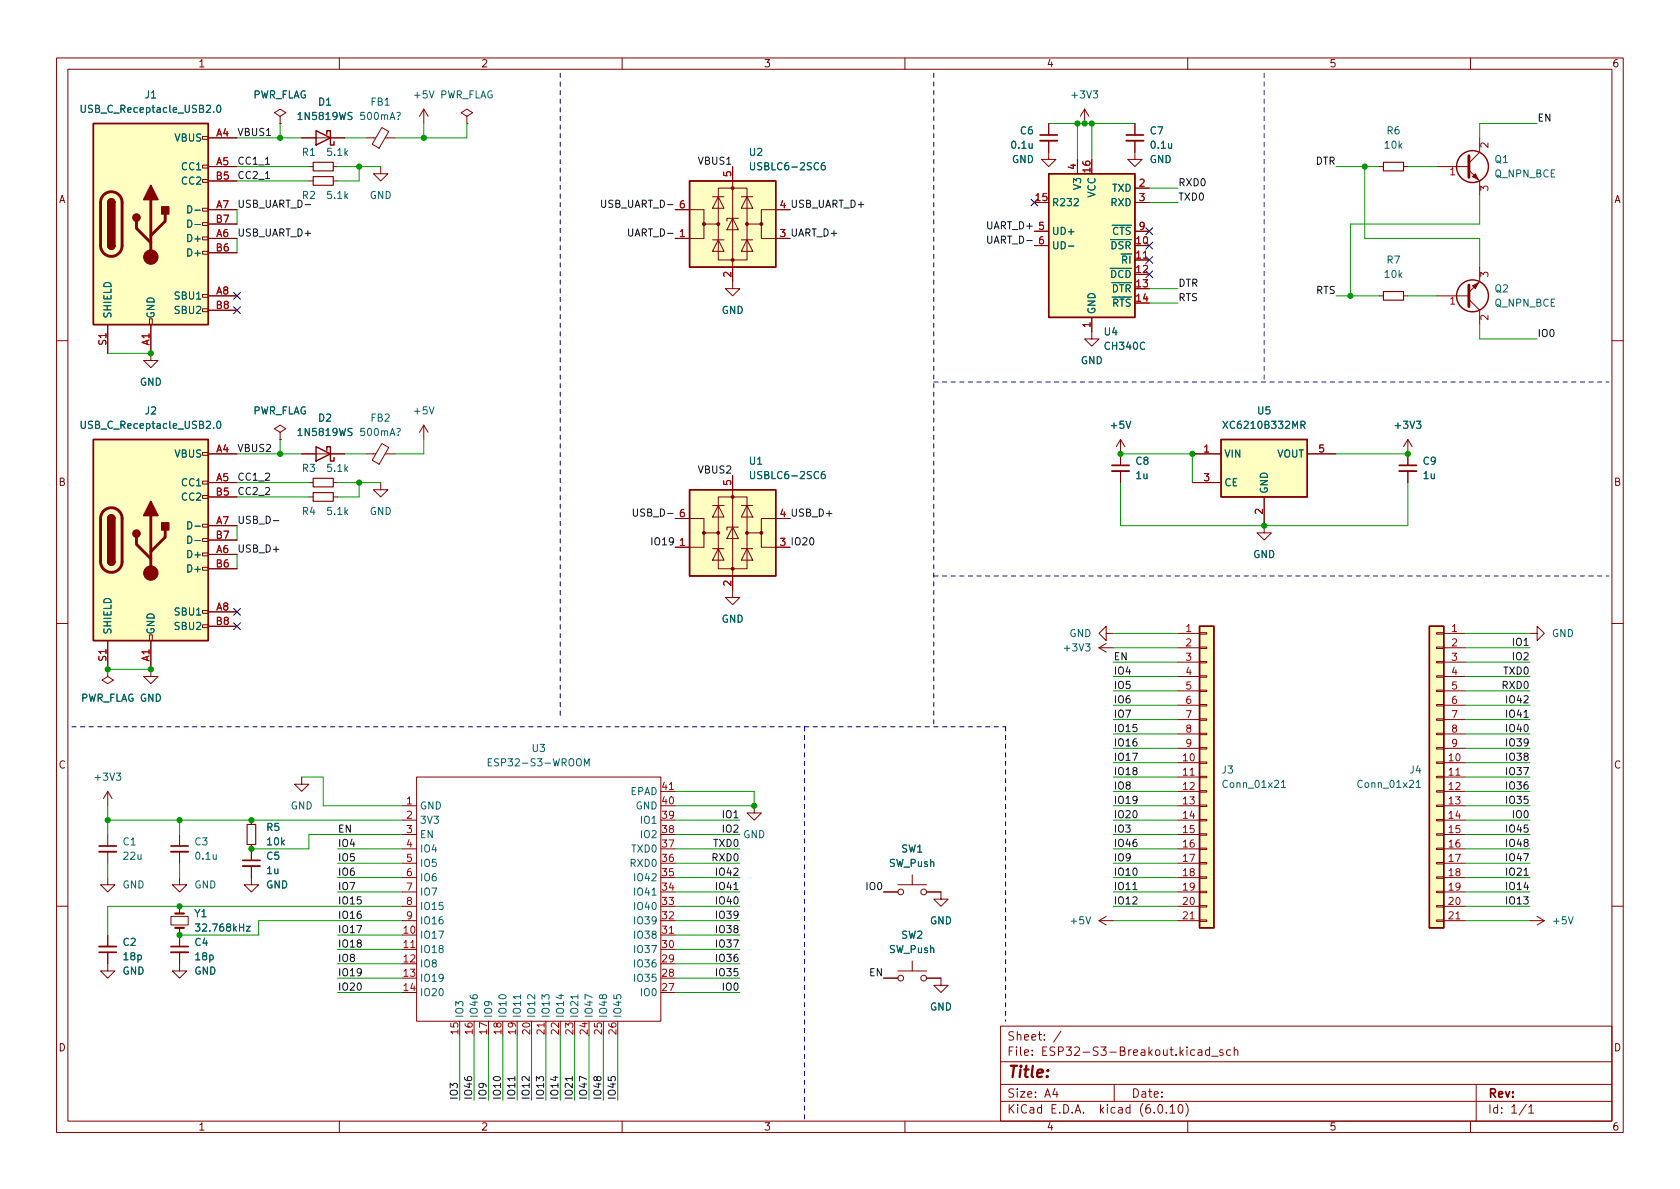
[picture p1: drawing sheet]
<svg xmlns="http://www.w3.org/2000/svg" width="297mm" height="210mm" viewBox="0 0 297 210" stroke-linecap="round" stroke-linejoin="round" font-family="sans-serif">
<g fill="none" stroke="#840000" stroke-width=".18">
<path d="M10 10.2h277v190.1h-277zM12 12.2h273v186.1h-273zM60 10.2v2M74.9 19.3v2.5M74.9 19.3l-.7 1.3M74.9 19.3l.8 1.3M110 10.2v2M160 10.2v2M191.8 19.3l-.8 1.3M191.8 19.3v2.5M191.8 19.3l.7 1.3M210 10.2v2"/>
<path d="M260 10.2v2M35.8 39.4h1v.5h-1zM35.8 36.8h1v.5h-1zM35.8 31.7h1v.6h-1zM35.8 29.2h1v.5h-1zM35.8 24.1h1v.5h-1zM36.8 37.1h5.1M36.8 24.4h5.1M36.8 29.5h5.1M36.8 32h5.1M36.8 39.6h5.1M49.5 20.6l1-.7-1-.6-1 .6 1 .7v1.2"/>
<path d="M49.5 21.8h.1M53.3 24.4h7.7M54.6 29.5h.8M54.6 32h.8M58.9 29.5h.8M58.9 32h.8M64.8 24.4h1.6M67.3 29.5v1.2h1.3l-1.3 1.3-1.3-1.3h1.3M67.5 22.5l1.2 .8-1.7 2.9-1.2-.7zM68.1 24.4h1.7M82.5 20.6l1.1-.7-1.1-.6-1 .6 1 .7v1.2M82.5 21.8h.1"/>
<path d="M119.4 37.1h5.1v2.5h2.5M124.5 39.6v2.6h-5.1M126 34.8h2M127 33.3h5.1v12.7h-5.1zM127 34.8l1 2h-2zM129.5 29.5v21.5h1.3l-1.3 1.3-1.2-1.3h1.2M129.5 38.6l1.1 2h-2.1zM130.6 38.6h-2.1v.5M131.1 34.8h2M132.1 34.8l1 2h-2zM134.6 39.6v2.6h5.1M139.7 37.1h-5.1v2.5h-2.5"/>
<path d="M185.4 24.9v3.3h1.3l-1.3 1.3-1.3-1.3h1.3M185.4 21.8v2.1M190.5 28.2v2.5M200.7 24.9v3.3h1.2l-1.2 1.3-1.3-1.3h1.3M200.7 33.3h2.5M200.7 35.8h2.5M200.7 21.8v2.1M243.8 29.5h.8M248.2 29.5h.7M254 29.5h5.7M259.7 30.1l1.9 1.9v2.5M261.6 24.4v2.5l-1.9 1.9"/>
<path d="M19 57.4v5.1M26.4 56.4h.5v1h-.5zM26.7 57.4v6.3h1.2l-1.2 1.3-1.3-1.3h1.3M35.8 54.6h1v.5h-1zM35.8 52.1h1v.5h-1zM35.8 44.4h1v.6h-1zM35.8 41.9h1v.5h-1zM36.8 42.2h5.1M36.8 52.3h5.1M36.8 44.7h5.1M36.8 54.9h5.1M126 42.4h2"/>
<path d="M127 42.4l1 2h-2zM131.1 42.4h2M132.1 42.4l1 2h-2zM182.9 40.9h2.5M182.9 43.4h2.5M193 56.1v3.8h1.3l-1.3 1.3-1.2-1.3h1.2M200.7 46h2.5M200.7 40.9h2.5M243.8 52.3h.8M248.2 52.3h.7M254 52.3h5.7M259.7 53l1.9 1.9v2.5"/>
<path d="M261.6 47.2v2.6l-1.9 1.9M10 60.2h2M49.5 76.4l1-.6-1-.6-1 .6 1 .6v1.3M49.5 77.7h.1M67.5 78.4l1.2 .7-1.7 3-1.2-.7zM74.9 75.2l-.7 1.2M74.9 75.2v2.5M74.9 75.2l.8 1.2M198.1 77.7l-.7 1.3M198.1 77.7v4.6M198.1 77.7l.8 1.3M248.9 77.7v4.6"/>
<path d="M248.9 77.7l-.7 1.3M248.9 77.7l.8 1.3M285 60.2h2M35.8 97.8h1v.5h-1zM35.8 95.2h1v.6h-1zM35.8 92.7h1v.5h-1zM35.8 87.6h1v.5h-1zM35.8 85.1h1v.5h-1zM35.8 80h1v.5h-1zM36.8 85.3h5.1M36.8 80.3h5.1M36.8 87.9h5.1"/>
<path d="M36.8 98h5.1M36.8 93h5.1M36.8 95.5h5.1M53.3 80.3h7.7M54.6 85.3h.8M54.6 87.9h.8M58.9 85.3h.8M58.9 87.9h.8M64.8 80.3h1.6M67.3 85.3v1.3h1.3l-1.3 1.3-1.3-1.3h1.3M68.1 80.3h1.7M119.4 91.7h5.1v2.5h2.5"/>
<path d="M124.5 94.2v2.6h-5.1M126 97h2M126 89.4h2M127 87.9h5.1v12.7h-5.1zM127 97l1 2.1h-2zM127 89.4l1 2h-2zM129.5 93.2l1.1 2h-2.1zM129.5 84.1v21.6h1.3l-1.3 1.2-1.2-1.2h1.2M130.6 93.2h-2.1v.5M131.1 97h2M131.1 89.4h2M132.1 97l1 2.1h-2z"/>
<path d="M132.1 89.4l1 2h-2zM134.6 94.2v2.6h5.1M139.7 91.7h-5.1v2.5h-2.5M198.1 83.3v2M210.8 85.3h5.1M210.8 80.3h5.1M223.5 87.9v6.3h1.3l-1.3 1.3-1.3-1.3h1.3M231.1 80.3h5.1M248.9 83.3v2M10 110.2h2M19 118.4v1.2l1.1 .7-1.1 .6-1-.6 1-.7M19 118.4h.1"/>
<path d="M19 113.3v5.1M26.4 112.3h.5v1h-.5zM26.7 113.3v6.3h1.2l-1.2 1.3-1.3-1.3h1.3M35.8 110.5h1v.5h-1zM35.8 107.9h1v.6h-1zM35.8 100.3h1v.5h-1zM36.8 108.2h5.1M36.8 100.6h5.1M36.8 110.7h5.1M194.3 114.5l1.3 .8M194.3 114.5h2.5M195.6 112v-1.3l-1.3 1.3 1.3 1.3v-1.3h1.2"/>
<path d="M195.6 113.8l-1.3 .7M208.3 114.5h3.8M208.3 112h3.8M208.3 117.1h3.8M208.3 119.6h3.8M212.1 119.5h1.3v.3h-1.3zM212.1 117h1.3v.2h-1.3zM212.1 114.4h1.3v.3h-1.3zM212.1 111.9h1.3v.2h-1.3zM254 119.5h1.3v.3h-1.3zM254 117h1.3v.2h-1.3zM254 114.4h1.3v.3h-1.3z"/>
<path d="M254 111.9h1.3v.2h-1.3zM255.3 114.5h3.8M255.3 112h3.8M255.3 117.1h3.8M255.3 119.6h3.8M270.5 112h1.3v-1.3l1.2 1.3-1.2 1.3v-1.3M285 110.2h2M19 139.9v2.6M19 139.9l-.7 1.3M19 139.9l.8 1.3M53.3 137.4v1.3h1.3l-1.3 1.2-1.2-1.2h1.2M73.7 137.4h43.1v43.2h-43.1z"/>
<path d="M116.8 139.9h2.6M208.3 134.9h3.8M208.3 137.4h3.8M208.3 139.9h3.8M208.3 122.2h3.8M208.3 124.7h3.8M208.3 127.2h3.8M208.3 129.8h3.8M208.3 132.3h3.8M212.1 139.8h1.3v.3h-1.3zM212.1 137.3h1.3v.2h-1.3zM212.1 134.7h1.3v.3h-1.3z"/>
<path d="M212.1 132.2h1.3v.3h-1.3zM212.1 129.7h1.3v.2h-1.3zM212.1 127.1h1.3v.3h-1.3zM212.1 124.6h1.3v.2h-1.3zM212.1 122h1.3v.3h-1.3zM254 139.8h1.3v.3h-1.3zM254 137.3h1.3v.2h-1.3zM254 134.7h1.3v.3h-1.3zM254 132.2h1.3v.3h-1.3zM254 129.7h1.3v.2h-1.3zM254 127.1h1.3v.3h-1.3zM254 124.6h1.3v.2h-1.3z"/>
<path d="M254 122h1.3v.3h-1.3zM255.3 134.9h3.8M255.3 137.4h3.8M255.3 139.9h3.8M255.3 122.2h3.8M255.3 124.7h3.8M255.3 127.2h3.8M255.3 129.8h3.8M255.3 132.3h3.8M19 155.2v1.3h1.3l-1.3 1.2-1.2-1.2h1.2M19 147.6v2M19 150.6v2"/>
<path d="M31.7 155.2v1.3h1.3l-1.3 1.2-1.2-1.2h1.2M31.7 147.6v2M31.7 150.6v2M44.4 153.2v3.3h1.3l-1.3 1.2-1.2-1.2h1.2M44.4 145v.8M44.4 149.3v2.8M71.1 157.7h2.6M71.1 142.5h2.6M71.1 145h2.6M71.1 147.6h2.6M71.1 150.1h2.6M71.1 152.6h2.6"/>
<path d="M71.1 155.2h2.6M133.3 142.5v1.3h1.3l-1.3 1.2-1.2-1.2h1.2M156.2 157.7h2.5M158.7 156.5h5.1M161.3 154.7v1.8M163.8 157.7h2.6v1.3h1.2l-1.2 1.3-1.3-1.3h1.3M208.3 157.7h3.8M208.3 142.5h3.8M208.3 145h3.8M208.3 147.6h3.8M208.3 150.1h3.8M208.3 152.6h3.8"/>
<path d="M208.3 155.2h3.8M212.1 157.6h1.3v.3h-1.3zM212.1 155.1h1.3v.2h-1.3zM212.1 152.5h1.3v.3h-1.3zM212.1 150h1.3v.2h-1.3zM212.1 147.4h1.3v.3h-1.3zM212.1 144.9h1.3v.3h-1.3zM212.1 142.4h1.3v.2h-1.3zM254 157.6h1.3v.3h-1.3zM254 155.1h1.3v.2h-1.3zM254 152.5h1.3v.3h-1.3zM254 150h1.3v.2h-1.3z"/>
<path d="M254 147.4h1.3v.3h-1.3zM254 144.9h1.3v.3h-1.3zM254 142.4h1.3v.2h-1.3zM255.3 157.7h3.8M255.3 142.5h3.8M255.3 145h3.8M255.3 147.6h3.8M255.3 150.1h3.8M255.3 152.6h3.8M255.3 155.2h3.8M10 160.2h2M19 168.4v3.3h1.3l-1.3 1.3-1.2-1.3h1.2"/>
<path d="M19 165.3v2.1M30.2 162h3.1v1.6h-3.1zM31.7 168.4v3.3h1.3l-1.3 1.3-1.2-1.3h1.2M31.7 160.3v1.2M31.7 164.1v3.3M71.1 162.8h2.6M71.1 160.3h2.6M71.1 167.9h2.6M116.8 165.3h2.6M156.2 173h2.5M158.7 171.7h5.1M161.3 169.9v1.8"/>
<path d="M163.8 173h2.6v1.2h1.2l-1.2 1.3-1.3-1.3h1.3M194.3 162.8l1.3 .8M194.3 162.8h2.5M195.6 162l-1.3 .8M208.3 162.8h3.8M208.3 160.3h3.8M212.1 162.7h1.3v.2h-1.3zM212.1 160.1h1.3v.3h-1.3zM254 162.7h1.3v.2h-1.3zM254 160.1h1.3v.3h-1.3zM255.3 162.8h3.8M255.3 160.3h3.8"/>
<path d="M270.5 162.8h2.5M271.8 162l1.2 .8M273 162.8l-1.2 .8M285 160.2h2M60 198.3v2M96.5 180.6v2.5M110 198.3v2M160 198.3v2M176.9 181.5h108.1v16.8h-108.1zM177 194.8h108M177 191.8h108M177 187.8h108"/>
<path d="M186.5 192.5l-.4 1h1M186.9 193v1M187.6 182.4l-1.3 1.9M197 191.8v3M204.9 195.4l.2-.1a.81 .81 0 0 1 .6 .7 .81 .81 0 0 1-.3 .8h-.2a.81 .81 0 0 1-.6-.6 .81 .81 0 0 1 .3-.8zM206.2 196.7v.1M206.9 195.8l.4-.5v1.5M206.9 196.8h.8M208.5 195.4l.1-.1a.81 .81 0 0 1 .6 .7 .81 .81 0 0 1-.3 .8h-.1a.81 .81 0 0 1-.6-.6 .81 .81 0 0 1 .3-.8zM209.6 195.1a1.72 1.72 0 0 1 0 2.3M210 198.3v2M211.9 185.7h.5l.1 .9"/>
<path d="M212.5 186l-.5 .1a.29 .29 0 0 0-.2 .2 .29 .29 0 0 0 .2 .3h.5M213.9 185.7l-.5-.1-.3 .3v.4l.2 .3h.6M213.9 185.1v1.5M214.2 186.8h1.2M216.2 185.7l-.3-.1-.3 .2 .1 .3 .5 .1v.4h-.6M217.6 185.7l-.5-.1-.2 .3v.4l.1 .3h.6M218.2 185.8l.2-.2 .4 .1 .1 .9M218.2 185.1v1.5M260 198.3v2M261 191.8v6.5M269.9 195.3l-1.3 1.9M270.3 195.8l.4-.5v1.5"/>
<path d="M270.3 196.8h.9"/>
<circle cx="159.3" cy="157.7" r=".51"/>
<circle cx="163.3" cy="157.7" r=".51"/>
<circle cx="159.3" cy="173" r=".51"/>
<circle cx="163.3" cy="173" r=".51"/>
</g>
<path d="M55.4 31.2h3.5v1.6h-3.5zM55.4 28.7h3.5v1.5h-3.5zM244.6 28.7h3.6v1.5h-3.6zM244.6 51.6h3.6v1.5h-3.6zM55.4 84.6h3.5v1.5h-3.5zM55.4 87.1h3.5v1.5h-3.5zM43.7 145.8h1.5v3.5h-1.5z" fill="none" stroke="#840000" stroke-width=".2"/>
<path d="M31 164.1h1.5M31 161.5h1.5" fill="none" stroke="#840000" stroke-width=".38"/>
<g fill="none" stroke="#006464" stroke-width=".18">
<path d="M14.4 18.6v1l.2 .3h.2l.3-.3v-1M38.4 18.7l.2-.1a.68 .68 0 0 1 .5 .6 .68 .68 0 0 1-.5 .7l-.2-.1-.1-.4zM33.2 36.4a.64 .64 0 0 1 .7 .6 .64 .64 0 0 1-.7 .7zM33.2 38.9a.64 .64 0 0 1 .7 .7 .64 .64 0 0 1-.7 .6zM132.7 28.8v1l.2 .2h.3l.2-.2v-1M145.8 28.8h-.3a.86 .86 0 0 0 0 1.2l.4-.1v-.4l-.2-.3-.4 .1-.1 .2M188.9 43.5h1M14.4 74.5v1l.2 .3h.2l.3-.3v-1M38.4 74.6l.2-.1a.68 .68 0 0 1 .5 .6 .68 .68 0 0 1-.5 .7l-.2-.2-.1-.3zM216.2 74.5l.9 1.3M217.1 74.5l-.9 1.3M230 75.1h.6l.1-.2v-.3l-.7-.1v1.3"/>
<path d="M230.3 75.1l.4 .7M33.2 92.3a.64 .64 0 0 1 .7 .6 .64 .64 0 0 1-.7 .6zM33.2 94.8a.64 .64 0 0 1 .7 .6 .64 .64 0 0 1-.7 .7zM132.7 83.4v1l.2 .2h.3l.2-.2v-1M145.8 83.4h-.3a.86 .86 0 0 0 0 1.2l.4-.1v-.4l-.2-.2h-.4l-.1 .2M86.3 134.8h.5M86.9 134.2h-.6v1.2h.6M103.3 135.4v-1.2l.4 .9 .5-.9v1.2M226.6 138.3l.3-.3v1.3M226.6 139.3h.7M250.4 138.3l.4-.3v1.3M250.4 139.3h.7"/>
<path d="M34.6 163.4h.7l-.4 .5 .4 .1v.5l-.2 .2-.5-.2M43.6 163.8h.6l-.6 .9h.6M92 175.9v.7M102.2 175.9v.7"/>
</g>
<path d="M183.9 24.9h3M199.1 24.9h3.1M196.6 83.3h3M247.4 83.3h3M17.5 150.6h3.1M30.2 150.6h3.1M42.9 153.2h3.1M17.5 167.4h3.1M30.2 168.4h3.1" fill="none" stroke="#840000" stroke-width=".33"/>
<path d="M183.9 23.9h3M199.1 23.9h3.1M196.6 82.3h3M247.4 82.3h3M17.5 149.6h3.1M30.2 149.6h3.1M42.9 152.1h3.1M17.5 168.4h3.1M30.2 167.4h3.1" fill="none" stroke="#840000" stroke-width=".3"/>
<g fill="none" stroke="#840000" stroke-width=".25">
<path d="M16.5 21.8h20.3v35.6h-20.3zM19 35.8a.64 .64 0 0 1 .7-.6 .64 .64 0 0 1 .6 .6M55.9 23.1l2.5 1.3-2.5 1.2zM57.8 23.7v-.6h.6v2.5h.7v-.6M121.9 32h15.3v15.2h-15.3zM185.4 30.7h15.3v25.4h-15.3zM19 43.4a.64 .64 0 0 0 .7 .7 .64 .64 0 0 0 .6-.7M16.5 77.7h20.3v35.6h-20.3zM55.9 79l2.5 1.3-2.5 1.2zM57.8 79.6v-.6h.6v2.5h.7v-.6M215.9 77.7h15.2v10.2h-15.2zM19 99.3a.64 .64 0 0 0 .7 .6 .64 .64 0 0 0 .6-.6"/>
<path d="M19 91.7a.64 .64 0 0 1 .7-.6 .64 .64 0 0 1 .6 .6M121.9 86.6h15.3v15.2h-15.3zM212.1 110.7h2.5v53.4h-2.5zM252.7 110.7h2.6v53.4h-2.6z"/>
<circle cx="260.3" cy="29.5" r="2.82"/>
<circle cx="260.3" cy="52.3" r="2.82"/>
</g>
<g fill="#ffffc2" stroke="#ffffc2" stroke-width=".18">
<path d="M121.9 32h15.3v15.2h-15.3z"/>
<path d="M121.9 86.6h15.3v15.2h-15.3z"/>
<path d="M16.5 21.8h20.3v35.6h-20.3z"/>
<path d="M185.4 30.7h15.3v25.4h-15.3z"/>
<path d="M252.7 110.7h2.6v53.4h-2.6z"/>
<path d="M212.1 110.7h2.5v53.4h-2.5z"/>
<path d="M16.5 77.7h20.3v35.6h-20.3z"/>
<path d="M215.9 77.7h15.2v10.2h-15.2z"/>
</g>
<g fill="#840000" stroke="#840000" stroke-width=".18">
<path d="M260.3 50.5l1.1-.5-.5 1z"/>
<path d="M260.3 31.2l.6-.5 .5 1z"/>
<circle cx="124.5" cy="39.6" r=".25"/>
<circle cx="127" cy="39.6" r=".25"/>
<circle cx="129.5" cy="46" r=".25"/>
<circle cx="129.5" cy="33.3" r=".25"/>
<circle cx="132.1" cy="39.6" r=".25"/>
<circle cx="134.6" cy="39.6" r=".25"/>
<circle cx="124.5" cy="94.2" r=".25"/>
<circle cx="127" cy="94.2" r=".25"/>
<circle cx="129.5" cy="100.6" r=".25"/>
<circle cx="129.5" cy="87.9" r=".25"/>
<circle cx="132.1" cy="94.2" r=".25"/>
<circle cx="134.6" cy="94.2" r=".25"/>
<circle cx="26.7" cy="45.5" r="1.27"/>
<circle cx="26.7" cy="101.3" r="1.27"/>
</g>
<path d="M24.1 39.1v1.3l2.6 2.5M26.7 35.3v10.2M29.2 37.8v1.3l-2.5 2.6M259.7 27.6v3.8M17.8 43.4a1.91 1.91 0 0 0 1.9 1.9 1.91 1.91 0 0 0 1.9-1.9M17.8 43.4v-7.6a1.91 1.91 0 0 1 1.9-1.9 1.91 1.91 0 0 1 1.9 1.9v7.6M259.7 50.4v3.8M18.3 90.3a1.91 1.91 0 0 1 2.1-.4 1.91 1.91 0 0 1 1.2 1.8v7.6a1.91 1.91 0 0 1-1.9 1.9 1.91 1.91 0 0 1-1.9-1.9v-7.8l.2-.6zM24.1 95v1.3l2.6 2.5M26.7 91.2v10.1M29.2 93.7v1.3l-2.5 2.5" fill="none" stroke="#840000" stroke-width=".51"/>
<g fill="#840000" stroke="#840000" stroke-width=".25">
<path d="M19 43.4h1.3a.64 .64 0 0 1-.6 .7 .64 .64 0 0 1-.7-.7z"/>
<path d="M19 35.8h1.3v7.6h-1.3z"/>
<path d="M19.2 35.4a.64 .64 0 0 1 .7-.2 .64 .64 0 0 1 .4 .6h-1.3z"/>
<path d="M26.7 32.8l1.2 2.5h-2.5z"/>
<path d="M28.6 36.6h1.2v1.2h-1.2z"/>
<path d="M19 99.3h1.3a.64 .64 0 0 1-.6 .6 .64 .64 0 0 1-.7-.6z"/>
<path d="M19 91.7h1.3v7.6h-1.3z"/>
<path d="M19.2 91.2a.64 .64 0 0 1 .7-.1 .64 .64 0 0 1 .4 .6h-1.3z"/>
<path d="M26.7 88.6l1.2 2.6h-2.5z"/>
<path d="M28.6 92.5h1.2v1.2h-1.2z"/>
<circle cx="24.1" cy="38.5" r=".63"/>
<circle cx="24.1" cy="94.4" r=".63"/>
</g>
<path d="M54 36.2h.9M106.4 35.4v1l.2 .3h.2l.3-.3v-1M48.3 92.1h1M112 90v1l.2 .3h.3l.2-.3v-1M200.3 157.3h.7M91 190.4v.7M101.2 190.4v.7" fill="none" stroke="#0f0f0f" stroke-width=".18"/>
<path d="M99.1 12.9v114.3M165.1 12.9v115.6M223.5 12.9v54.7M165.1 67.6h119.4M165.1 101.8h119.4M12.7 128.5h165.1M142.2 128.5v69.9M177.8 128.5v52.1" fill="none" stroke="#0000c2" stroke-width=".18" stroke-dasharray=".8 .8"/>
<g fill="none" stroke="#009600" stroke-width=".18">
<path d="M41.9 24.4h11.4M41.9 37.1v2.5M41.9 32h12.7M41.9 29.5h12.7M49.5 21.8v2.6M59.7 29.5h7.6M61 24.4h3.8M63.5 29.5v2.5h-3.8M74.9 21.8v2.6M82.5 21.8v2.6h-12.7M185.4 21.8h15.3M190.5 21.8v6.4"/>
<path d="M193 21.8v6.4M203.2 35.8h5.1M203.2 33.3h5.1M236.2 29.5h7.6M241.3 29.5v12.7h20.3v5M248.9 29.5h5.1M261.6 34.5v5.1h-22.8v12.7M271.8 21.8h-10.2v2.6M41.9 42.2v2.5M203.2 53.6h5.1M203.2 51h5.1M236.2 52.3h7.6"/>
<path d="M248.9 52.3h5.1M261.6 57.4v2.5h10.2M19 62.5h7.7M49.5 77.7v2.6M74.9 77.7v2.6h-5.1M41.9 87.9h12.7M41.9 80.3h11.4M41.9 85.3h12.7M41.9 93v2.5M41.9 98v2.6M59.7 85.3h7.6M61 80.3h3.8"/>
<path d="M63.5 85.3v2.6h-3.8M198.1 80.3h12.7v5M198.1 85.3v7.7h50.8v-7.7M236.2 80.3h12.7M19 118.4h7.7M196.8 114.5h11.5M196.8 119.6h11.5M196.8 112h11.5M196.8 117.1h11.5M259.1 114.5h11.4M259.1 119.6h11.4M259.1 112h11.4"/>
<path d="M259.1 117.1h11.4M53.3 137.4h3.8v5.1h14M119.4 139.9h13.9v2.6h-13.9M196.8 137.4h11.5M196.8 139.9h11.5M196.8 122.2h11.5M196.8 132.3h11.5M196.8 129.8h11.5M196.8 127.2h11.5M196.8 124.7h11.5M196.8 134.9h11.5M259.1 137.4h11.4"/>
<path d="M259.1 139.9h11.4M259.1 122.2h11.4M259.1 132.3h11.4M259.1 129.8h11.4M259.1 127.2h11.4M259.1 124.7h11.4M259.1 134.9h11.4M19 145h52.1M19 142.5v5.1M19 152.6v2.6M31.7 145v2.6M31.7 152.6v2.6"/>
<path d="M59.7 150.1h11.4M59.7 155.2h11.4M59.7 157.7h11.4M59.7 152.6h11.4M71.1 147.6h-16.5v2.5h-10.2M119.4 150.1h11.4M119.4 147.6h11.4M119.4 145h11.4M119.4 155.2h11.4M119.4 157.7h11.4M119.4 152.6h11.4M196.8 150.1h11.5"/>
<path d="M196.8 142.5h11.5M196.8 147.6h11.5M196.8 145h11.5M196.8 155.2h11.5M196.8 157.7h11.5M196.8 152.6h11.5M259.1 150.1h11.4M259.1 142.5h11.4M259.1 147.6h11.4M259.1 145h11.4M259.1 155.2h11.4M259.1 157.7h11.4"/>
<path d="M259.1 152.6h11.4M59.7 165.3h11.4M59.7 170.4h11.4M59.7 167.9h11.4M59.7 173h11.4M59.7 175.5h11.4M71.1 160.3h-52.1v5M71.1 162.8h-25.4v2.5h-14M119.4 160.3h11.4M119.4 162.8h11.4M119.4 165.3h11.4M119.4 170.4h11.4"/>
<path d="M119.4 167.9h11.4M119.4 173h11.4M119.4 175.5h11.4M196.8 160.3h11.5M196.8 162.8h11.5M259.1 160.3h11.4M259.1 162.8h11.4M81.3 183.1v11.5M83.8 183.1v11.5M86.4 183.1v11.5M88.9 183.1v11.5M91.4 183.1v11.5"/>
<path d="M94 183.1v11.5M96.5 183.1v11.5M99.1 183.1v11.5M101.6 183.1v11.5M104.1 183.1v11.5M106.7 183.1v11.5M109.2 183.1v11.5"/>
</g>
<g fill="none" stroke="#000084" stroke-width=".18">
<path d="M182.3 35.2l1.2 1.2M183.5 35.2l-1.2 1.2M41.3 51.7l1.2 1.2M41.3 54.2l1.2 1.3M42.5 51.7l-1.2 1.2M42.5 54.2l-1.2 1.3M202.6 47.9l1.2 1.2M202.6 42.8l1.2 1.2M202.6 45.4l1.2 1.2M202.6 40.3l1.2 1.2M203.8 47.9l-1.2 1.2M203.8 42.8l-1.2 1.2"/>
<path d="M203.8 45.4l-1.2 1.2M203.8 40.3l-1.2 1.2M41.3 110.1l1.2 1.2M41.3 107.6l1.2 1.2M42.5 110.1l-1.2 1.2M42.5 107.6l-1.2 1.2"/>
</g>
<g fill="#009600" stroke="#009600" stroke-width=".18">
<circle cx="198.1" cy="80.3" r=".46"/>
<circle cx="190.5" cy="21.8" r=".46"/>
<circle cx="191.8" cy="21.8" r=".46"/>
<circle cx="193" cy="21.8" r=".46"/>
<circle cx="74.9" cy="24.4" r=".46"/>
<circle cx="133.3" cy="142.5" r=".46"/>
<circle cx="63.5" cy="85.3" r=".46"/>
<circle cx="26.7" cy="62.5" r=".46"/>
<circle cx="49.5" cy="24.4" r=".46"/>
<circle cx="63.5" cy="29.5" r=".46"/>
<circle cx="49.5" cy="80.3" r=".46"/>
<circle cx="26.7" cy="118.4" r=".46"/>
<circle cx="31.7" cy="165.3" r=".46"/>
<circle cx="31.7" cy="160.3" r=".46"/>
<circle cx="19" cy="118.4" r=".46"/>
<circle cx="19" cy="145" r=".46"/>
<circle cx="44.4" cy="150.1" r=".46"/>
<circle cx="44.4" cy="145" r=".46"/>
<circle cx="31.7" cy="145" r=".46"/>
<circle cx="238.8" cy="52.3" r=".46"/>
<circle cx="248.9" cy="80.3" r=".46"/>
<circle cx="210.8" cy="80.3" r=".46"/>
<circle cx="223.5" cy="93" r=".46"/>
<circle cx="241.3" cy="29.5" r=".46"/>
</g>
<text font-size="2.8" fill="#840000" x="178" y="190.6">Title:</text>
<g font-size="2.1" fill="#840000">
<text x="178" y="184">Sheet: /</text>
<text x="178" y="186.7">File: ESP32-S3-Breakout.kicad_sch</text>
<text x="178" y="196.9">KiCad E.D.A. kicad (6.0.10)</text>
<text x="178" y="194.1">Size: A4</text>
<text x="200" y="194.1">Date:</text>
<text x="263" y="194.1">Rev:</text>
<text x="263" y="196.9">Id: 1/1</text>
</g>
<g font-size="1.8" fill="#840000">
<text x="35" y="11.9">1</text>
<text x="85" y="11.9">2</text>
<text x="135" y="11.9">3</text>
<text x="185" y="11.9">4</text>
<text x="235" y="11.9">5</text>
<text x="285" y="11.9">6</text>
<text x="10.3" y="35.9">A</text>
<text x="285.3" y="35.9">A</text>
<text x="10.3" y="85.9">B</text>
<text x="285.3" y="85.9">B</text>
<text x="10.3" y="135.9">C</text>
<text x="285.3" y="135.9">C</text>
<text x="10.3" y="185.9">D</text>
<text x="285.3" y="185.9">D</text>
<text x="35" y="199.9">1</text>
<text x="85" y="199.9">2</text>
<text x="135" y="199.9">3</text>
<text x="185" y="199.9">4</text>
<text x="235" y="199.9">5</text>
<text x="285" y="199.9">6</text>
</g>
<g font-size="1.8" fill="#006464">
<text x="25.7" y="17.4">J1</text>
<text x="44.6" y="17.4">PWR_FLAG</text>
<text x="73.3" y="17.4">+5V PWR_FLAG</text>
<text x="189.7" y="17.4">+3V3</text>
<text x="14.9" y="19.9">USB_C_Receptacle_USB2.0</text>
<text x="52.9" y="21.2">1N5819WS</text>
<text x="56.3" y="18.7">D1</text>
<text x="63.8" y="21.2">500mA?</text>
<text x="65.6" y="18.7">FB1</text>
<text x="180.4" y="23.7">C6</text>
<text x="203.4" y="23.7">C7</text>
<text x="245.2" y="23.7">R6</text>
<text x="30.9" y="25">VBUS</text>
<text x="53.5" y="27.6">R1</text>
<text x="58" y="27.6">5.1k</text>
<text x="132.5" y="27.6">U2</text>
<text x="178.9" y="28.8">GND</text>
<text x="178.9" y="26.3">0.1u</text>
<text x="203.2" y="28.8">GND</text>
<text x="203.6" y="26.3">0.1u</text>
<text x="244.9" y="26.3">10k</text>
<text x="264.3" y="28.8">Q1</text>
<text x="32.3" y="30.1">CC1</text>
<text x="32.3" y="32.6">CC2</text>
<text x="53.5" y="35.2">R2</text>
<text x="58" y="35.2">5.1k</text>
<text x="65.3" y="35.2">GND</text>
<text x="133.2" y="30.1">USBLC6-2SC6</text>
<text x="191.1" y="33.4" transform="rotate(-90 191.1 33.4)">V3</text>
<text x="193.7" y="35" transform="rotate(-90 193.7 35)">VCC</text>
<text x="196.6" y="33.9">TXD</text>
<text x="264.3" y="31.4">Q_NPN_BCE</text>
<text x="33.9" y="37.7">D-</text>
<text x="33.9" y="40.3">D-</text>
<text x="185.9" y="36.4">R232</text>
<text x="185.9" y="41.5">UD+</text>
<text x="195.2" y="41.5">~{CTS}</text>
<text x="196.4" y="36.4">RXD</text>
<text x="33.5" y="42.8">D+</text>
<text x="33.5" y="45.3">D+</text>
<text x="185.9" y="44.1">UD-</text>
<text x="195" y="44.1">~{DSR}</text>
<text x="197" y="46.6">~{RI}</text>
<text x="245.2" y="46.6">R7</text>
<text x="31.1" y="53">SBU1</text>
<text x="194.9" y="49.1">~{DCD}</text>
<text x="195.1" y="51.7">~{DTR}</text>
<text x="244.9" y="49.1">10k</text>
<text x="264.3" y="51.7">Q2</text>
<text x="19.7" y="56.4" transform="rotate(-90 19.7 56.4)">SHIELD</text>
<text x="27.3" y="56.4" transform="rotate(-90 27.3 56.4)">GND</text>
<text x="31.1" y="55.5">SBU2</text>
<text x="127.6" y="55.5">GND</text>
<text x="193.7" y="55.6" transform="rotate(-90 193.7 55.6)">GND</text>
<text x="195.2" y="54.2">~{RTS}</text>
<text x="195.3" y="59.3">U4</text>
<text x="264.3" y="54.2">Q_NPN_BCE</text>
<text x="191.1" y="64.4">GND</text>
<text x="195.5" y="61.8">CH340C</text>
<text x="24.7" y="68.2">GND</text>
<text x="14.9" y="75.8">USB_C_Receptacle_USB2.0</text>
<text x="25.7" y="73.3">J2</text>
<text x="44.6" y="73.3">PWR_FLAG</text>
<text x="52.9" y="77.1">1N5819WS</text>
<text x="56.3" y="74.5">D2</text>
<text x="63.8" y="77.1">500mA?</text>
<text x="65.6" y="74.5">FB2</text>
<text x="73.3" y="73.3">+5V</text>
<text x="196.5" y="75.8">+5V</text>
<text x="216.8" y="75.8">XC6210B332MR</text>
<text x="222.4" y="73.3">U5</text>
<text x="246.8" y="75.8">+3V3</text>
<text x="30.9" y="80.9">VBUS</text>
<text x="53.5" y="83.4">R3</text>
<text x="58" y="83.4">5.1k</text>
<text x="132.5" y="82.2">U1</text>
<text x="200.8" y="82.2">C8</text>
<text x="216.4" y="80.9">VIN</text>
<text x="225.7" y="80.9">VOUT</text>
<text x="251.6" y="82.2">C9</text>
<text x="32.3" y="86">CC1</text>
<text x="32.3" y="88.5">CC2</text>
<text x="133.2" y="84.7">USBLC6-2SC6</text>
<text x="200.9" y="84.7">1u</text>
<text x="216.4" y="86">CE</text>
<text x="224.2" y="87.4" transform="rotate(-90 224.2 87.4)">GND</text>
<text x="251.7" y="84.7">1u</text>
<text x="33.9" y="93.6">D-</text>
<text x="53.5" y="91.1">R4</text>
<text x="58" y="91.1">5.1k</text>
<text x="65.3" y="91.1">GND</text>
<text x="33.5" y="98.7">D+</text>
<text x="33.5" y="101.2">D+</text>
<text x="33.9" y="96.1">D-</text>
<text x="221.6" y="98.7">GND</text>
<text x="19.7" y="112.3" transform="rotate(-90 19.7 112.3)">SHIELD</text>
<text x="27.3" y="112.3" transform="rotate(-90 27.3 112.3)">GND</text>
<text x="31.1" y="108.8">SBU1</text>
<text x="31.1" y="111.4">SBU2</text>
<text x="127.6" y="110.1">GND</text>
<text x="189.1" y="112.6">GND</text>
<text x="274.4" y="112.6">GND</text>
<text x="188.3" y="115.2">+3V3</text>
<text x="14.1" y="124.1">PWR_FLAG GND</text>
<text x="87.2" y="135.5">ESP32-S3-WROOM</text>
<text x="94.1" y="133">U3</text>
<text x="216.1" y="136.8">J3</text>
<text x="249.3" y="136.8">J4</text>
<text x="17" y="138">+3V3</text>
<text x="51.4" y="143.1">GND</text>
<text x="74.2" y="143.1">GND</text>
<text x="111.4" y="140.6">EPAD</text>
<text x="112.4" y="143.1">GND</text>
<text x="216.5" y="139.3">Conn_01x21</text>
<text x="240.4" y="139.3">Conn_01x21</text>
<text x="21.8" y="149.5">C1</text>
<text x="34.5" y="149.5">C3</text>
<text x="47.2" y="146.9">R5</text>
<text x="47.3" y="149.5">10k</text>
<text x="74.2" y="145.7">3V3</text>
<text x="74.2" y="148.2">EN</text>
<text x="113.5" y="148.2">IO2</text>
<text x="113.5" y="145.7">IO1</text>
<text x="131.4" y="148.2">GND</text>
<text x="21.9" y="152">22u</text>
<text x="34.7" y="152">0.1u</text>
<text x="47.2" y="152">C5</text>
<text x="47.2" y="154.6">1u</text>
<text x="74.2" y="150.7">IO4</text>
<text x="74.2" y="153.3">IO5</text>
<text x="74.2" y="155.8">IO6</text>
<text x="111.6" y="153.3">RXD0</text>
<text x="111.8" y="150.7">TXD0</text>
<text x="112.5" y="155.8">IO42</text>
<text x="157.2" y="153.3">SW_Push</text>
<text x="159.4" y="150.7">SW1</text>
<text x="21.6" y="157.1">GND</text>
<text x="34.3" y="157.1">GND</text>
<text x="47" y="157.1">GND</text>
<text x="74.2" y="158.4">IO7</text>
<text x="74.2" y="160.9">IO15</text>
<text x="112.5" y="160.9">IO40</text>
<text x="112.5" y="158.4">IO41</text>
<text x="21.8" y="167.2">C2</text>
<text x="34.4" y="162.2">Y1</text>
<text x="34.5" y="167.3">C4</text>
<text x="35.1" y="164.7">32.768kHz</text>
<text x="74.2" y="166">IO17</text>
<text x="74.2" y="163.4">IO16</text>
<text x="112.5" y="166">IO38</text>
<text x="112.5" y="163.4">IO39</text>
<text x="159.4" y="166">SW2</text>
<text x="164.4" y="163.4">GND</text>
<text x="189.4" y="163.4">+5V</text>
<text x="274.7" y="163.4">+5V</text>
<text x="21.6" y="172.3">GND</text>
<text x="21.9" y="169.8">18p</text>
<text x="34.3" y="172.3">GND</text>
<text x="34.6" y="169.8">18p</text>
<text x="74.2" y="168.5">IO18</text>
<text x="74.2" y="171.1">IO8</text>
<text x="74.2" y="173.6">IO19</text>
<text x="112.5" y="173.6">IO35</text>
<text x="112.5" y="171.1">IO36</text>
<text x="112.5" y="168.5">IO37</text>
<text x="157.2" y="168.5">SW_Push</text>
<text x="74.2" y="176.1">IO20</text>
<text x="113.5" y="176.1">IO0</text>
<text x="164.4" y="178.7">GND</text>
<text x="81.9" y="180.1" transform="rotate(-90 81.9 180.1)">IO3</text>
<text x="84.5" y="180.1" transform="rotate(-90 84.5 180.1)">IO46</text>
<text x="87" y="180.1" transform="rotate(-90 87 180.1)">IO9</text>
<text x="89.5" y="180.1" transform="rotate(-90 89.5 180.1)">IO10</text>
<text x="92.1" y="180.1" transform="rotate(-90 92.1 180.1)">IO11</text>
<text x="94.6" y="180.1" transform="rotate(-90 94.6 180.1)">IO12</text>
<text x="97.2" y="180.1" transform="rotate(-90 97.2 180.1)">IO13</text>
<text x="99.7" y="180.1" transform="rotate(-90 99.7 180.1)">IO14</text>
<text x="102.2" y="180.1" transform="rotate(-90 102.2 180.1)">IO21</text>
<text x="104.8" y="180.1" transform="rotate(-90 104.8 180.1)">IO47</text>
<text x="107.3" y="180.1" transform="rotate(-90 107.3 180.1)">IO48</text>
<text x="109.9" y="180.1" transform="rotate(-90 109.9 180.1)">IO45</text>
</g>
<g font-size="1.8" fill="#0f0f0f">
<text x="271.8" y="21.5">EN</text>
<text x="41.9" y="29.1">CC1_1</text>
<text x="41.9" y="24">VBUS1</text>
<text x="123.6" y="29.1">VBUS1</text>
<text x="232.6" y="29.1">DTR</text>
<text x="41.9" y="31.6">CC2_1</text>
<text x="208.3" y="35.5">TXD0</text>
<text x="208.3" y="32.9">RXD0</text>
<text x="41.9" y="41.8">USB_UART_D+</text>
<text x="41.9" y="36.7">USB_UART_D-</text>
<text x="106.9" y="36.7">USB_UART_D- 6</text>
<text x="111.6" y="41.8">UART_D- 1</text>
<text x="137.9" y="41.9">3 UART_D+</text>
<text x="137.9" y="36.8">4 USB_UART_D+</text>
<text x="174.7" y="40.5">UART_D+ 5</text>
<text x="175.1" y="43.1">UART_D- 6</text>
<text x="208.3" y="50.7">DTR</text>
<text x="208.3" y="53.2">RTS</text>
<text x="232.7" y="52">RTS</text>
<text x="271.8" y="59.6">IO0</text>
<text x="41.9" y="79.9">VBUS2</text>
<text x="123.6" y="83.7">VBUS2</text>
<text x="41.9" y="85">CC1_2</text>
<text x="41.9" y="87.5">CC2_2</text>
<text x="41.9" y="92.6">USB_D-</text>
<text x="112.8" y="91.3">USB_D- 6</text>
<text x="137.9" y="91.4">4 USB_D+</text>
<text x="41.9" y="97.7">USB_D+</text>
<text x="115.5" y="96.4">IO19</text>
<text x="137.9" y="96.5">3 IO20</text>
<text x="196.8" y="119.3">IO4</text>
<text x="196.8" y="116.7">EN</text>
<text x="266" y="119.3">TXD0</text>
<text x="267.7" y="114.2">IO1</text>
<text x="267.7" y="116.7">IO2</text>
<text x="196.8" y="121.8">IO5</text>
<text x="196.8" y="124.4">IO6</text>
<text x="265.8" y="121.8">RXD0</text>
<text x="266.7" y="124.4">IO42</text>
<text x="196.8" y="126.9">IO7</text>
<text x="196.8" y="129.4">IO15</text>
<text x="196.8" y="132">IO16</text>
<text x="266.7" y="129.4">IO40</text>
<text x="266.7" y="126.9">IO41</text>
<text x="266.7" y="132">IO39</text>
<text x="196.8" y="134.5">IO17</text>
<text x="196.8" y="137.1">IO18</text>
<text x="266.7" y="137.1">IO37</text>
<text x="266.7" y="134.5">IO38</text>
<text x="196.8" y="139.6">IO8</text>
<text x="196.8" y="142.1">IO19</text>
<text x="266.7" y="139.6">IO36</text>
<text x="266.7" y="142.1">IO35</text>
<text x="59.7" y="147.2">EN</text>
<text x="59.7" y="149.8">IO4</text>
<text x="126.3" y="149.8">TXD0</text>
<text x="128" y="147.2">IO2</text>
<text x="128" y="144.7">IO1</text>
<text x="196.8" y="149.8">IO46</text>
<text x="196.8" y="147.2">IO3</text>
<text x="196.8" y="144.7">IO20</text>
<text x="266.7" y="149.8">IO48</text>
<text x="266.7" y="147.2">IO45</text>
<text x="267.7" y="144.7">IO0</text>
<text x="59.7" y="154.8">IO6</text>
<text x="59.7" y="152.3">IO5</text>
<text x="126.1" y="152.3">RXD0</text>
<text x="127" y="154.8">IO42</text>
<text x="196.8" y="152.3">IO9</text>
<text x="196.8" y="154.8">IO10</text>
<text x="266.7" y="152.3">IO47</text>
<text x="266.7" y="154.8">IO21</text>
<text x="59.7" y="157.4">IO7</text>
<text x="59.7" y="159.9">IO15</text>
<text x="127" y="159.9">IO40</text>
<text x="127" y="157.4">IO41</text>
<text x="153.4" y="157.4">IO0</text>
<text x="196.8" y="159.9">IO12</text>
<text x="196.8" y="157.4">IO11</text>
<text x="266.7" y="157.4">IO14</text>
<text x="266.7" y="159.9">IO13</text>
<text x="59.7" y="162.5">IO16</text>
<text x="59.7" y="165">IO17</text>
<text x="59.7" y="167.5">IO18</text>
<text x="127" y="167.5">IO37</text>
<text x="127" y="162.5">IO39</text>
<text x="127" y="165">IO38</text>
<text x="59.7" y="170.1">IO8</text>
<text x="59.7" y="172.6">IO19</text>
<text x="127" y="170.1">IO36</text>
<text x="127" y="172.6">IO35</text>
<text x="153.8" y="172.6">EN</text>
<text x="59.7" y="175.2">IO20</text>
<text x="128" y="175.2">IO0</text>
<text x="80.9" y="194.6" transform="rotate(-90 80.9 194.6)">IO3</text>
<text x="83.5" y="194.6" transform="rotate(-90 83.5 194.6)">IO46</text>
<text x="86" y="194.6" transform="rotate(-90 86 194.6)">IO9</text>
<text x="88.6" y="194.6" transform="rotate(-90 88.6 194.6)">IO10</text>
<text x="91.1" y="194.6" transform="rotate(-90 91.1 194.6)">IO11</text>
<text x="93.6" y="194.6" transform="rotate(-90 93.6 194.6)">IO12</text>
<text x="96.2" y="194.6" transform="rotate(-90 96.2 194.6)">IO13</text>
<text x="98.7" y="194.6" transform="rotate(-90 98.7 194.6)">IO14</text>
<text x="101.3" y="194.6" transform="rotate(-90 101.3 194.6)">IO21</text>
<text x="103.8" y="194.6" transform="rotate(-90 103.8 194.6)">IO47</text>
<text x="106.3" y="194.6" transform="rotate(-90 106.3 194.6)">IO48</text>
<text x="108.9" y="194.6" transform="rotate(-90 108.9 194.6)">IO45</text>
</g>
<g font-size="1.8" fill="#a90000">
<text x="38.2" y="24.1">A4</text>
<text x="38.2" y="29.2">A5</text>
<text x="190.2" y="30" transform="rotate(-90 190.2 30)">4</text>
<text x="263.1" y="26.1" transform="rotate(-90 263.1 26.1)">2</text>
<text x="38.2" y="31.7">B5</text>
<text x="129.3" y="31.2" transform="rotate(-90 129.3 31.2)">5</text>
<text x="183.2" y="35.6">15</text>
<text x="192.8" y="30.4" transform="rotate(-90 192.8 30.4)">16</text>
<text x="201.4" y="33">2</text>
<text x="201.4" y="35.6">3</text>
<text x="256.4" y="31">1</text>
<text x="263.1" y="33.8" transform="rotate(-90 263.1 33.8)">3</text>
<text x="38.2" y="41.9">A6</text>
<text x="38.2" y="36.8">A7</text>
<text x="38.2" y="39.4">B7</text>
<text x="120.2" y="41.9">1</text>
<text x="120.2" y="36.8">6</text>
<text x="137.9" y="41.9">3</text>
<text x="137.9" y="36.8">4</text>
<text x="183.7" y="40.6">5</text>
<text x="201.4" y="40.6">9</text>
<text x="38.2" y="44.4">B6</text>
<text x="183.7" y="43.2">6</text>
<text x="200.9" y="43.2">10</text>
<text x="200.9" y="45.7">11</text>
<text x="38.2" y="52.1">A8</text>
<text x="129.3" y="49" transform="rotate(-90 129.3 49)">2</text>
<text x="200.9" y="48.3">12</text>
<text x="200.9" y="50.8">13</text>
<text x="200.9" y="53.3">14</text>
<text x="256.4" y="53.8">1</text>
<text x="263.1" y="49" transform="rotate(-90 263.1 49)">3</text>
<text x="38.2" y="54.6">B8</text>
<text x="192.8" y="57.9" transform="rotate(-90 192.8 57.9)">1</text>
<text x="263.1" y="56.6" transform="rotate(-90 263.1 56.6)">2</text>
<text x="18.8" y="61" transform="rotate(-90 18.8 61)">S1</text>
<text x="26.4" y="61.1" transform="rotate(-90 26.4 61.1)">A1</text>
<text x="38.2" y="80">A4</text>
<text x="212.9" y="80">1</text>
<text x="233.2" y="80">5</text>
<text x="38.2" y="85.1">A5</text>
<text x="38.2" y="87.6">B5</text>
<text x="129.3" y="85.8" transform="rotate(-90 129.3 85.8)">5</text>
<text x="212.9" y="85.1">3</text>
<text x="38.2" y="92.7">A7</text>
<text x="38.2" y="95.2">B7</text>
<text x="120.2" y="91.4">6</text>
<text x="137.9" y="91.4">4</text>
<text x="223.3" y="90.9" transform="rotate(-90 223.3 90.9)">2</text>
<text x="38.2" y="97.8">A6</text>
<text x="38.2" y="100.3">B6</text>
<text x="120.2" y="96.5">1</text>
<text x="137.9" y="96.5">3</text>
<text x="38.2" y="107.9">A8</text>
<text x="129.3" y="103.6" transform="rotate(-90 129.3 103.6)">2</text>
<text x="38.2" y="110.5">B8</text>
<text x="209.7" y="111.8">1</text>
<text x="256.7" y="111.8">1</text>
<text x="18.8" y="116.9" transform="rotate(-90 18.8 116.9)">S1</text>
<text x="26.4" y="116.9" transform="rotate(-90 26.4 116.9)">A1</text>
<text x="209.7" y="114.3">2</text>
<text x="209.7" y="116.8">3</text>
<text x="209.7" y="119.4">4</text>
<text x="256.7" y="114.3">2</text>
<text x="256.7" y="116.8">3</text>
<text x="256.7" y="119.4">4</text>
<text x="209.7" y="121.9">5</text>
<text x="209.7" y="124.5">6</text>
<text x="256.7" y="121.9">5</text>
<text x="256.7" y="124.5">6</text>
<text x="209.7" y="127">7</text>
<text x="209.7" y="129.5">8</text>
<text x="256.7" y="127">7</text>
<text x="256.7" y="129.5">8</text>
<text x="209.2" y="134.6">10</text>
<text x="209.2" y="137.2">11</text>
<text x="209.7" y="132.1">9</text>
<text x="256.2" y="134.6">10</text>
<text x="256.2" y="137.2">11</text>
<text x="256.7" y="132.1">9</text>
<text x="71.9" y="142.2">1</text>
<text x="117.1" y="142.2">40</text>
<text x="117.1" y="139.7">41</text>
<text x="209.2" y="139.7">12</text>
<text x="209.2" y="142.2">13</text>
<text x="256.2" y="139.7">12</text>
<text x="256.2" y="142.2">13</text>
<text x="71.9" y="144.8">2</text>
<text x="71.9" y="147.3">3</text>
<text x="71.9" y="149.9">4</text>
<text x="117.1" y="149.9">37</text>
<text x="117.1" y="147.3">38</text>
<text x="117.1" y="144.8">39</text>
<text x="209.2" y="144.8">14</text>
<text x="209.2" y="147.3">15</text>
<text x="209.2" y="149.9">16</text>
<text x="256.2" y="144.8">14</text>
<text x="256.2" y="147.3">15</text>
<text x="256.2" y="149.9">16</text>
<text x="71.9" y="152.4">5</text>
<text x="71.9" y="154.9">6</text>
<text x="117.1" y="154.9">35</text>
<text x="117.1" y="152.4">36</text>
<text x="209.2" y="152.4">17</text>
<text x="209.2" y="154.9">18</text>
<text x="256.2" y="152.4">17</text>
<text x="256.2" y="154.9">18</text>
<text x="71.9" y="157.5">7</text>
<text x="71.9" y="160">8</text>
<text x="117.1" y="160">33</text>
<text x="117.1" y="157.5">34</text>
<text x="209.2" y="157.5">19</text>
<text x="209.2" y="160">20</text>
<text x="256.2" y="157.5">19</text>
<text x="256.2" y="160">20</text>
<text x="71.4" y="165.1">10</text>
<text x="71.4" y="167.6">11</text>
<text x="71.9" y="162.6">9</text>
<text x="117.1" y="167.6">30</text>
<text x="117.1" y="165.1">31</text>
<text x="117.1" y="162.6">32</text>
<text x="209.2" y="162.6">21</text>
<text x="256.2" y="162.6">21</text>
<text x="71.4" y="170.2">12</text>
<text x="71.4" y="172.7">13</text>
<text x="117.1" y="172.7">28</text>
<text x="117.1" y="170.2">29</text>
<text x="71.4" y="175.3">14</text>
<text x="117.1" y="175.3">27</text>
<text x="81" y="182.8" transform="rotate(-90 81 182.8)">15</text>
<text x="83.6" y="182.8" transform="rotate(-90 83.6 182.8)">16</text>
<text x="86.1" y="182.8" transform="rotate(-90 86.1 182.8)">17</text>
<text x="88.6" y="182.8" transform="rotate(-90 88.6 182.8)">18</text>
<text x="91.2" y="182.8" transform="rotate(-90 91.2 182.8)">19</text>
<text x="93.7" y="182.8" transform="rotate(-90 93.7 182.8)">20</text>
<text x="96.3" y="182.8" transform="rotate(-90 96.3 182.8)">21</text>
<text x="98.8" y="182.8" transform="rotate(-90 98.8 182.8)">22</text>
<text x="101.3" y="182.8" transform="rotate(-90 101.3 182.8)">23</text>
<text x="103.9" y="182.8" transform="rotate(-90 103.9 182.8)">24</text>
<text x="106.4" y="182.8" transform="rotate(-90 106.4 182.8)">25</text>
<text x="109" y="182.8" transform="rotate(-90 109 182.8)">26</text>
</g>
</svg>
